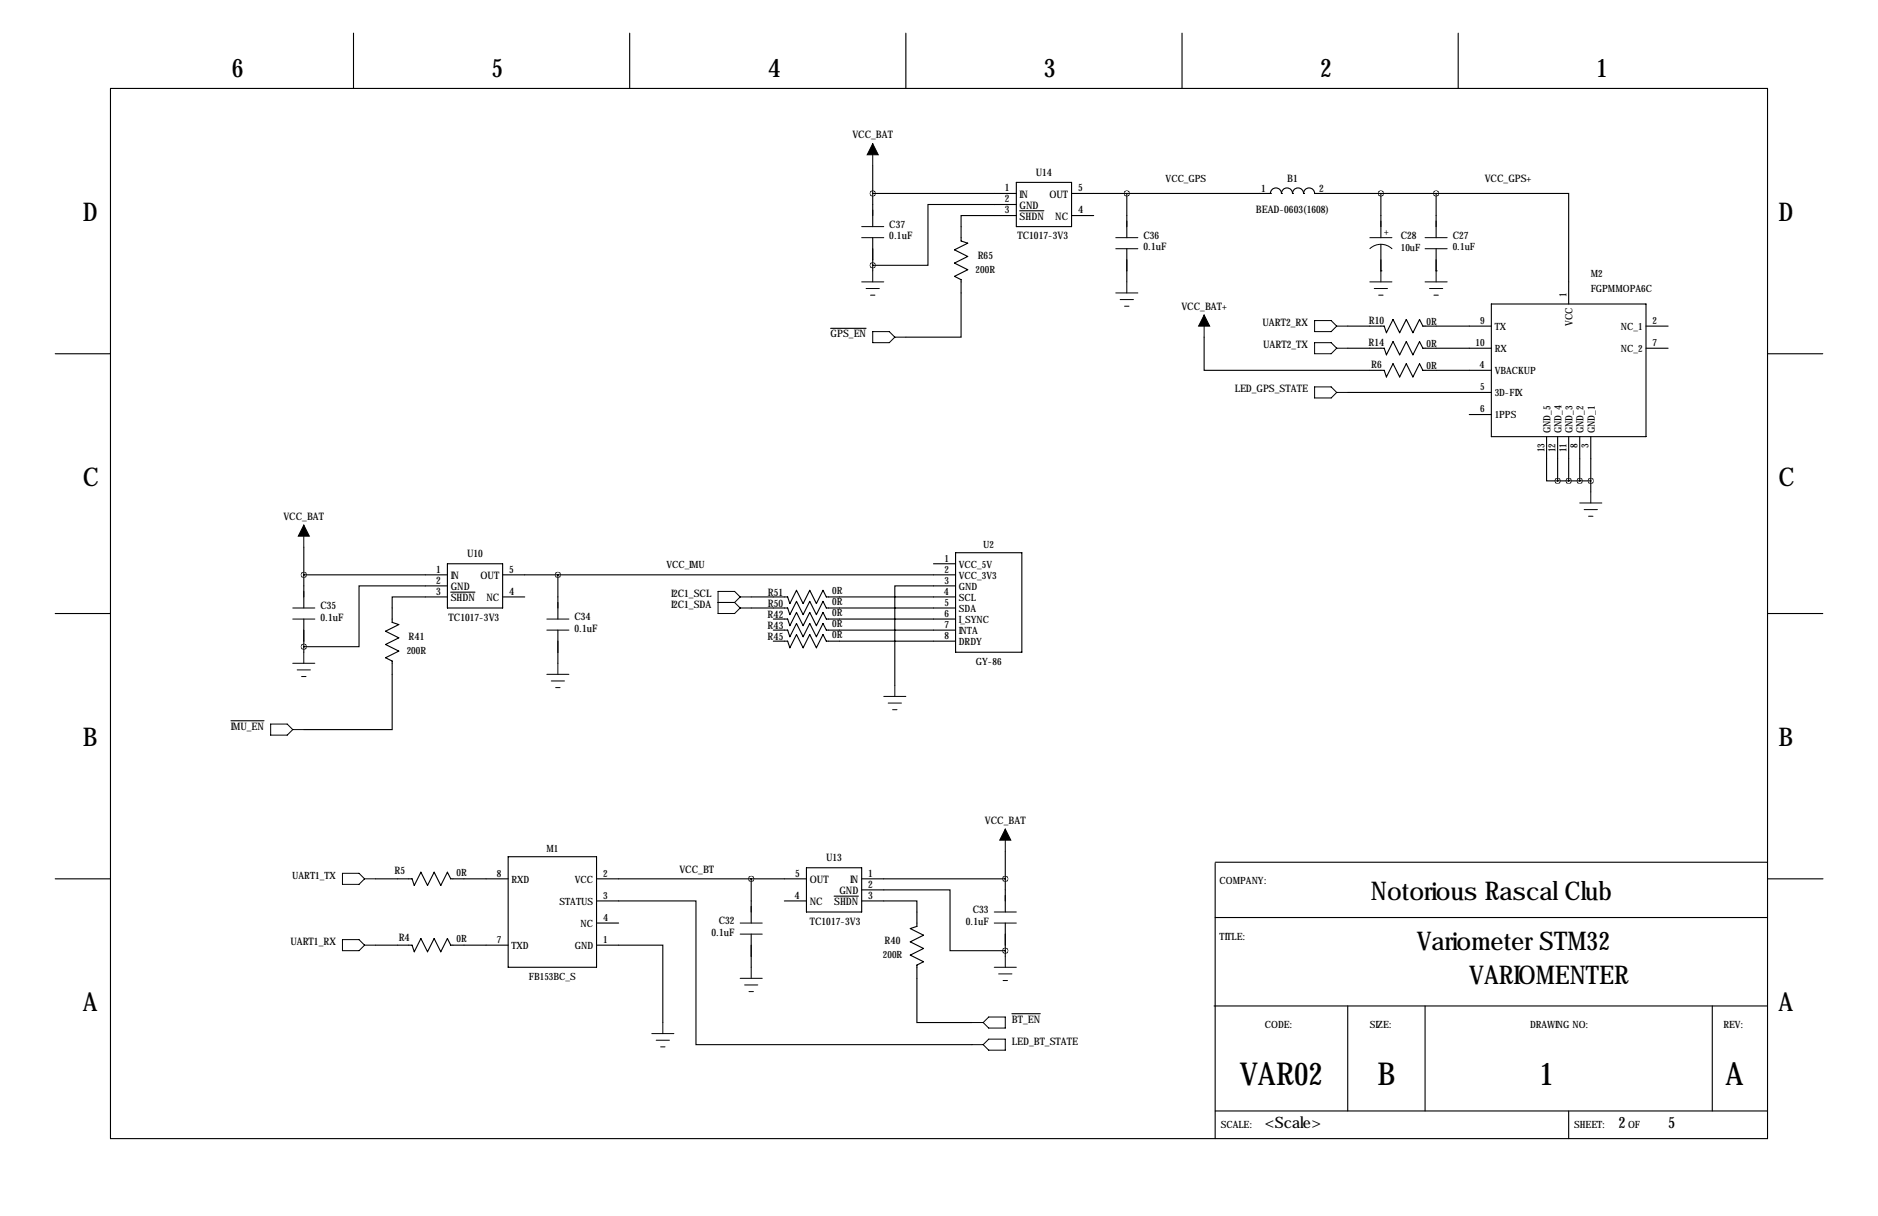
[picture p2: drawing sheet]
<svg xmlns="http://www.w3.org/2000/svg" width="432mm" height="279mm" viewBox="0 0 432 279" stroke-linecap="round" stroke-linejoin="round" font-family="sans-serif">
<g fill="none" stroke="#000" stroke-width=".25">
<path d="M81.3 7.6v12.7M144.8 7.6v12.7M208.3 7.6v12.7M271.8 7.6v12.7M335.3 7.6v12.7M25.4 20.3h381v241.3h-381zM200.7 38.1v14M200.7 44.4h33M200.7 54.6v7.6M233.7 47h-20.3v14h-12.7M233.7 49.5h-12.7v5.9l1.5 .5-3 1.5 3 1.5-3 1.6 3 1.5-3 1.5 1.5 .8v13.2h-12.7M233.7 41.9h12.7v10.2h-12.7z"/>
<path d="M234.4 48.4h5.6M246.4 44.4h45.7M246.4 49.5h5.1M259.1 44.4v10.2M259.1 57.2v7.6M292.1 44.4a1.27 1.27 0 0 1 1.3-1.2 1.27 1.27 0 0 1 1.2 1.2M292.1 44.4h.1M294.6 44.4a1.27 1.27 0 0 1 1.3-1.2 1.27 1.27 0 0 1 1.3 1.2M294.6 44.4h.1M297.2 44.4a1.27 1.27 0 0 1 1.2-1.2 1.27 1.27 0 0 1 1.3 1.2M297.2 44.4h.1M299.7 44.4a1.27 1.27 0 0 1 1.3-1.2 1.27 1.27 0 0 1 1.3 1.2h27.9"/>
<path d="M299.7 44.4h.1M317.5 44.4v10.2M317.5 56.1v6.1M330.2 44.4h30.5v25.4M330.2 44.4v10.2M330.2 57.2v5M191 75.4h8.1M276.9 77.5v7.6h41.4l.5 1.5 1.5-3 1.5 3 1.5-3 1.6 3 1.5-3 .8 1.5h15.7M309.9 74.9h8.4l.5 1.6 1.5-3.1 1.5 3.1 1.5-3.1 1.6 3.1 1.5-3.1 .8 1.5h15.7M317.5 62.2h.1M330.2 62.2h.1M342.9 69.8h35.6v30.5h-35.6z"/>
<path d="M378.5 74.9h5M12.7 81.3h12.7M309.9 90.2h33M309.9 80h8.4l.5 1.5 1.5-3 1.5 3 1.5-3 1.6 3 1.5-3 .8 1.5h15.7M337.8 95.2h5.1M378.5 80h5M406.4 81.3h12.7M355.6 100.3v10.2h2.5M358.1 100.3v10.2M358.1 110.5h7.7M360.7 100.3v10.2M363.2 100.3v10.2"/>
<path d="M365.8 100.3v12.7M69.8 132.1h33.1M69.8 125.7v14M102.9 134.6h-20.4v14h-12.7M102.9 137.2h-12.7v5.8l1.5 .5-3.1 1.5 3.1 1.6-3.1 1.5 3.1 1.5-3.1 1.5 1.6 .8v15.7h-20.4M102.9 129.5h12.7v10.2h-12.7zM103.6 136.1h5.6M115.6 132.1h104.1M115.6 137.2h5M128.3 132.1v10.1M172.7 137.2h8.4l.5 1.5 1.5-3.1 1.6 3.1 1.5-3.1 1.5 3.1 1.5-3.1 .8 1.6h29.7M172.7 139.7h8.4l.5 1.5 1.5-3 1.6 3 1.5-3 1.5 3 1.5-3 .8 1.5h29.7"/>
<path d="M214.6 129.5h5.1M219.7 134.6h-14v22.9M219.7 127h15.2v22.9h-15.2zM12.7 141h12.7M69.8 142.2v7.7M128.3 144.8v7.6M177.8 142.2h3.3l.5 1.6 1.5-3.1 1.6 3.1 1.5-3.1 1.5 3.1 1.5-3.1 .8 1.5h29.7M177.8 144.8h3.3l.5 1.5 1.5-3 1.6 3 1.5-3 1.5 3 1.5-3 .8 1.5h29.7M177.8 147.3h3.3l.5 1.5 1.5-3 1.6 3 1.5-3 1.5 3 1.5-3 .8 1.5h29.7M406.4 141h12.7M53.1 165.6h7.6M116.8 196.8h20.4v25.4h-20.4z"/>
<path d="M185.4 199.4h12.7v10.1h-12.7zM231.1 195.6v13.9M279.4 198.4v63.2M279.4 198.1h127M12.7 201.9h12.7M86.4 201.9h8.3l.5 1.6 1.6-3.1 1.5 3.1 1.5-3.1 1.5 3.1 1.6-3.1 .7 1.5h13.2M86.4 217.2h8.3l.5 1.5 1.6-3.1 1.5 3.1 1.5-3.1 1.5 3.1 1.6-3.1 .7 1.6h13.2M137.2 217.2h15.2v17.7M137.2 207h22.8v33h63.5M137.2 201.9h48.2M137.2 212.1h5M172.7 201.9v10.2"/>
<path d="M172.7 214.6v7.6M180.3 207h5.1M191.8 205.9h5.6M198.1 204.5h20.3v13.9h12.7M198.1 207h12.7v5.9l-1.5 .5 3 1.5-3 1.5 3 1.5-3 1.6 3 1.5-1.5 .7v13.2h12.7M198.1 201.9h33M231.1 212.1v7.6M279.4 210.8h127M406.5 201.9h12.7M232.7 232.9h6.5M279.1 231.1h127.3M309.9 231.1v24.2"/>
<path d="M327.7 231.1v24.2M393.7 231.1v24.2M279.4 255.3h127M360.7 255.3v6.3"/>
</g>
<g fill="none" stroke="#000" stroke-width=".23">
<path d="M200.7 33v5.1M198.1 54.6h5.1M198.1 52.1h5.1M256.5 54.6h5.1M256.5 57.2h5.1M315 54.6h5M315 57.1a3.7 3.7 0 0 1 5 0M327.7 54.6h5M327.7 57.2h5M198.1 64.8h5.1M199.1 66.3h3.1M200.2 67.8h1"/>
<path d="M200.7 76.2h3.8l1.2 1.3-1.2 1.2h-3.8zM200.7 62.2v2.6M205.7 77.5h2.6M256.5 67.3h5.1M257.6 68.8h3M258.6 70.4h1M259.1 64.8v2.5M276.9 72.4v5.1M302.3 73.7h3.8l1.2 1.2-1.2 1.3h-3.8zM302.3 78.7h3.8l1.2 1.3-1.2 1.3h-3.8zM307.3 74.9h2.6M315 64.8h5"/>
<path d="M316 66.3h3M317 67.8h1M317.5 62.2v2.6M327.7 64.8h5M328.7 66.3h3M329.7 67.8h1M330.2 62.2v2.6M302.3 88.9h3.8l1.2 1.3-1.2 1.2h-3.8zM307.3 80h2.6M307.3 90.2h2.6M363.2 115.6h5.1M364.2 117.1h3.1"/>
<path d="M365.3 118.6h1M365.8 113v2.6M67.3 139.7h5.1M69.8 120.7v5M165.1 138.4h3.8M168.9 138.4l1.3 1.3M170.2 139.7h2.5M170.2 137.2h2.5M170.2 137.2l-1.3 1.2M170.2 137.2l-1.3-1.3h-3.8v5.1h3.8l1.3-1.3M67.3 142.2h5.1M67.3 152.4h5.1"/>
<path d="M68.3 153.9h3.1M69.3 155.4h1.1M69.8 149.9v2.5M125.7 142.2h5.1M125.7 144.8h5.1M125.7 154.9h5.1M126.7 156.5h3.1M127.8 158h1M128.3 152.4v2.5M205.7 157.5v2.5M62.2 166.4h3.8l1.3 1.2-1.3 1.3h-3.8zM67.3 167.6h2.5"/>
<path d="M203.2 160h5.1M204.2 161.5h3.1M205.2 163.1h1M231.1 190.5v5.1M78.7 200.7h3.8l1.3 1.2-1.3 1.3h-3.8zM78.7 215.9h3.8l1.3 1.3-1.3 1.2h-3.8zM83.8 201.9h2.6M83.8 217.2h2.6M170.2 212.1h5.1M170.2 214.6h5.1M228.6 212.1h5.1M228.6 209.5h5.1"/>
<path d="M231.1 219.7v2.5M149.9 237.5h5M150.9 239h3M152.4 234.9v2.6M170.2 224.8h5.1M171.2 226.3h3M172.2 227.8h1M172.7 222.2v2.6M223.5 234.9h2.6M226.1 234.9l1.2-1.2h3.8v2.5h-3.8zM228.6 222.2h5.1M229.6 223.8h3.1"/>
<path d="M230.6 225.3h1M151.9 240.5h1M223.5 240h2.6M226.1 240l1.2-1.2h3.8v2.5h-3.8z"/>
</g>
<path d="M200.7 33l1.2 2.6h-2.5zM276.9 72.4l1.2 2.5h-2.5zM69.8 120.7l1.3 2.5h-2.5zM231.1 190.5l1.3 2.5h-2.5z" fill="#000" stroke="#000" stroke-width=".23"/>
<path d="M365.7 110.5a.05 .05 0 0 0 .1 0 .05 .05 0 0 0-.1 0zM358.1 110.5a.05 .05 0 0 0 .1 0 .05 .05 0 0 0-.1 0zM360.6 110.5a.05 .05 0 0 0 .1 0 .05 .05 0 0 0-.1 0zM363.2 110.5a.05 .05 0 0 0 .1 0 .05 .05 0 0 0-.1 0zM172.7 201.9a.05 .05 0 0 0 .1 0 .05 .05 0 0 0-.1 0zM231.1 201.9a.05 .05 0 0 0 .1 0 .05 .05 0 0 0-.1 0zM231.1 218.4a.05 .05 0 0 0 .1 0 .05 .05 0 0 0-.1 0zM128.2 132.1a.05 .05 0 0 0 .1 0 .05 .05 0 0 0-.1 0zM69.8 132.1a.05 .05 0 0 0 .1 0 .05 .05 0 0 0-.1 0zM69.8 148.6a.05 .05 0 0 0 .1 0 .05 .05 0 0 0-.1 0zM259 44.5a.05 .05 0 0 0 .1 0 .05 .05 0 0 0-.1 0zM200.6 44.5a.05 .05 0 0 0 .1 0 .05 .05 0 0 0-.1 0zM200.6 61a.05 .05 0 0 0 .1 0 .05 .05 0 0 0-.1 0z" fill="#000" stroke="#000" stroke-width="1.3"/>
<g font-size="7.3">
<text x="285.1" y="249.2">VAR02</text>
<text x="316.7" y="249.2">B</text>
<text x="353.9" y="249.2">1</text>
<text x="396.7" y="249.2">A</text>
</g>
<g font-size="5.9">
<text x="53.3" y="17.8">6</text>
<text x="113" y="17.8">5</text>
<text x="176.5" y="17.8">4</text>
<text x="240" y="17.8">3</text>
<text x="303.5" y="17.8">2</text>
<text x="367" y="17.8">1</text>
<text x="19" y="50.8">D</text>
<text x="408.9" y="50.8">D</text>
<text x="19" y="111.8">C</text>
<text x="408.9" y="111.8">C</text>
<text x="19" y="171.4">B</text>
<text x="408.9" y="171.4">B</text>
<text x="315.2" y="206.8">Notorious Rascal Club</text>
<text x="325.7" y="218.2">Variometer STM32</text>
<text x="337.8" y="226.1">VARIOMENTER</text>
<text x="19" y="232.4">A</text>
<text x="408.9" y="232.4">A</text>
</g>
<g font-size="3.6">
<text x="290.8" y="259.2">&lt;Scale&gt;</text>
<text x="372.1" y="259.2">2</text>
<text x="383.5" y="259.2">5</text>
</g>
<g font-size="2.4">
<text x="196" y="31.8">VCC_BAT</text>
<text x="238.1" y="40.4">U14</text>
<text x="296" y="41.9">B1</text>
<text x="341.4" y="41.9">VCC_GPS+</text>
<text x="231.1" y="43.9">1</text>
<text x="231.1" y="46.5">2</text>
<text x="234.4" y="45.4">IN</text>
<text x="234.4" y="47.9">GND</text>
<text x="241.3" y="45.4">OUT</text>
<text x="247.9" y="43.9">5</text>
<text x="290" y="44.2">1</text>
<text x="303.3" y="44.2">2</text>
<text x="204.5" y="52.3">C37</text>
<text x="231.1" y="49">3</text>
<text x="234.4" y="50.5">SHDN</text>
<text x="242.6" y="50.5">NC</text>
<text x="247.9" y="49">4</text>
<text x="288.8" y="48.9">BEAD-0603(1608)</text>
<text x="204.5" y="55">0.1uF</text>
<text x="224.8" y="59.5">R65</text>
<text x="233.9" y="55">TC1017-3V3</text>
<text x="262.9" y="54.9">C36</text>
<text x="262.9" y="57.5">0.1uF</text>
<text x="322.1" y="54.9">C28</text>
<text x="334" y="54.9">C27</text>
<text x="271.6" y="71.1">VCC_BAT+</text>
<text x="191" y="77.5">GPS_EN</text>
<text x="290.3" y="74.9">UART2_RX</text>
<text x="314.7" y="74.4">R10</text>
<text x="290.4" y="80">UART2_TX</text>
<text x="314.7" y="79.5">R14</text>
<text x="315.3" y="84.6">R6</text>
<text x="283.9" y="90.2">LED_GPS_STATE</text>
<text x="65.2" y="119.4">VCC_BAT</text>
<text x="100.3" y="131.6">1</text>
<text x="107.4" y="128">U10</text>
<text x="117.1" y="131.6">5</text>
<text x="100.3" y="134.1">2</text>
<text x="100.3" y="136.7">3</text>
<text x="103.6" y="133">IN</text>
<text x="103.6" y="135.6">GND</text>
<text x="110.5" y="133">OUT</text>
<text x="117.1" y="136.7">4</text>
<text x="154.3" y="137.2">I2C1_SCL</text>
<text x="176.5" y="136.9">R51</text>
<text x="73.7" y="140">C35</text>
<text x="73.7" y="142.6">0.1uF</text>
<text x="103.1" y="142.6">TC1017-3V3</text>
<text x="103.6" y="138.1">SHDN</text>
<text x="111.8" y="138.1">NC</text>
<text x="132.1" y="142.5">C34</text>
<text x="154.3" y="139.7">I2C1_SDA</text>
<text x="176.5" y="142">R42</text>
<text x="176.5" y="139.4">R50</text>
<text x="93.9" y="147.2">R41</text>
<text x="132.1" y="145.1">0.1uF</text>
<text x="176.5" y="144.5">R43</text>
<text x="176.5" y="147.1">R45</text>
<text x="53.1" y="167.6">IMU_EN</text>
<text x="226.5" y="189.2">VCC_BAT</text>
<text x="189.9" y="197.9">U13</text>
<text x="90.7" y="200.9">R5</text>
<text x="156.2" y="200.7">VCC_BT</text>
<text x="182.8" y="201.4">5</text>
<text x="186.2" y="202.9">OUT</text>
<text x="195.5" y="202.9">IN</text>
<text x="199.6" y="201.4">1</text>
<text x="199.6" y="204">2</text>
<text x="182.7" y="206.5">4</text>
<text x="186.2" y="207.9">NC</text>
<text x="191.8" y="207.9">SHDN</text>
<text x="193" y="205.4">GND</text>
<text x="199.6" y="206.5">3</text>
<text x="223.7" y="209.8">C33</text>
<text x="163.6" y="215">0.1uF</text>
<text x="165.2" y="212.3">C32</text>
<text x="186.2" y="212.4">TC1017-3V3</text>
<text x="222" y="212.4">0.1uF</text>
<text x="66.8" y="217.2">UART1_RX</text>
<text x="91.7" y="216.2">R4</text>
<text x="203.4" y="217">R40</text>
<text x="232.7" y="234.9">BT_EN</text>
<text x="232.7" y="240">LED_BT_STATE</text>
</g>
<g font-size="2.3">
<text x="268" y="41.9">VCC_GPS</text>
<text x="318.3" y="54.1">+</text>
<text x="322.1" y="57.7">10uF</text>
<text x="334" y="57.4">0.1uF</text>
<text x="224.3" y="62.7">200R</text>
<text x="365.8" y="63.8">M2</text>
<text x="360.2" y="68.3" transform="rotate(-90 360.2 68.3)">1</text>
<text x="365.8" y="67.1">FGPMMOPA6C</text>
<text x="328" y="74.7">0R</text>
<text x="340.3" y="74.4">9</text>
<text x="343.7" y="75.8">TX</text>
<text x="361.6" y="74.8" transform="rotate(-90 361.6 74.8)">VCC</text>
<text x="372.7" y="75.8">NC_1</text>
<text x="380" y="74.4">2</text>
<text x="328" y="79.8">0R</text>
<text x="339.3" y="79.5">10</text>
<text x="343.7" y="80.9">RX</text>
<text x="372.7" y="80.9">NC_2</text>
<text x="380" y="79.5">7</text>
<text x="328" y="84.9">0R</text>
<text x="340.2" y="84.6">4</text>
<text x="340.3" y="89.7">5</text>
<text x="343.7" y="86">VBACKUP</text>
<text x="340.3" y="94.7">6</text>
<text x="343.7" y="91.1">3D-FIX</text>
<text x="343.7" y="96.2">1PPS</text>
<text x="356.5" y="99.6" transform="rotate(-90 356.5 99.6)">GND_5</text>
<text x="359" y="99.6" transform="rotate(-90 359 99.6)">GND_4</text>
<text x="361.6" y="99.6" transform="rotate(-90 361.6 99.6)">GND_3</text>
<text x="364.1" y="99.6" transform="rotate(-90 364.1 99.6)">GND_2</text>
<text x="366.7" y="99.6" transform="rotate(-90 366.7 99.6)">GND_1</text>
<text x="355.1" y="104" transform="rotate(-90 355.1 104)">13</text>
<text x="357.6" y="104" transform="rotate(-90 357.6 104)">12</text>
<text x="360.2" y="104" transform="rotate(-90 360.2 104)">11</text>
<text x="362.7" y="102.9" transform="rotate(-90 362.7 102.9)">8</text>
<text x="365.3" y="102.9" transform="rotate(-90 365.3 102.9)">3</text>
<text x="226.1" y="126">U2</text>
<text x="153.2" y="130.6">VCC_IMU</text>
<text x="217.1" y="129">1</text>
<text x="217.1" y="131.6">2</text>
<text x="220.5" y="130.4">VCC_5V</text>
<text x="191.3" y="136.4">0R</text>
<text x="217" y="136.7">4</text>
<text x="217.1" y="134.1">3</text>
<text x="220.5" y="133">VCC_3V3</text>
<text x="220.5" y="135.5">GND</text>
<text x="191.3" y="139">0R</text>
<text x="191.3" y="141.5">0R</text>
<text x="217.1" y="139.2">5</text>
<text x="217.1" y="141.7">6</text>
<text x="220.5" y="138.1">SCL</text>
<text x="220.5" y="140.6">SDA</text>
<text x="220.5" y="143.1">I_SYNC</text>
<text x="191.3" y="144">0R</text>
<text x="191.3" y="146.6">0R</text>
<text x="217.1" y="144.3">7</text>
<text x="217.1" y="146.8">8</text>
<text x="220.5" y="145.7">INTA</text>
<text x="220.5" y="148.2">DRDY</text>
<text x="93.5" y="150.4">200R</text>
<text x="224.4" y="152.7">GY-86</text>
<text x="125.6" y="195.8">M1</text>
<text x="67.2" y="201.9">UART1_TX</text>
<text x="105" y="201.2">0R</text>
<text x="114.3" y="201.4">8</text>
<text x="117.6" y="202.8">RXD</text>
<text x="132.2" y="202.8">VCC</text>
<text x="138.7" y="201.4">2</text>
<text x="280.4" y="203.2">COMPANY:</text>
<text x="128.6" y="207.9">STATUS</text>
<text x="138.7" y="206.5">3</text>
<text x="133.5" y="213">NC</text>
<text x="138.7" y="211.6">4</text>
<text x="280.4" y="215.9">TITLE:</text>
<text x="105" y="216.4">0R</text>
<text x="114.3" y="216.7">7</text>
<text x="117.6" y="218.1">TXD</text>
<text x="132.2" y="218.1">GND</text>
<text x="138.7" y="216.7">1</text>
<text x="203" y="220.2">200R</text>
<text x="121.6" y="225.1">FB153BC_S</text>
<text x="290.8" y="236.2">CODE:</text>
<text x="315" y="236.2">SIZE:</text>
<text x="351.8" y="236.2">DRAWING NO:</text>
<text x="396.2" y="236.2">REV:</text>
<text x="280.7" y="259.1">SCALE:</text>
<text x="361.9" y="259.1">SHEET:</text>
<text x="374.3" y="259.1">OF</text>
</g>
</svg>
